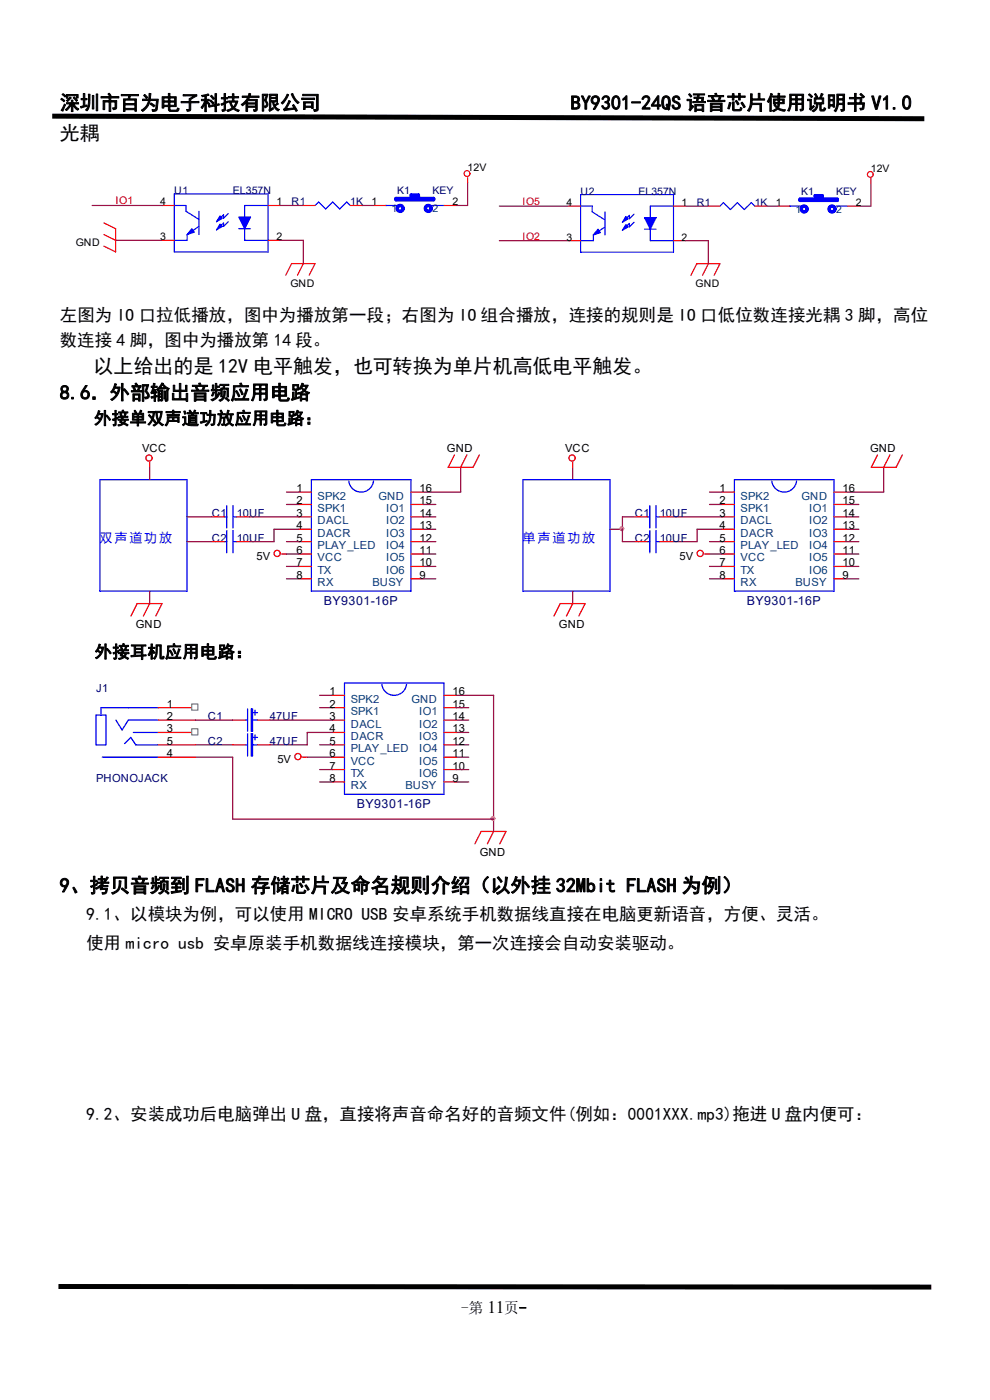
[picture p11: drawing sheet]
<svg xmlns="http://www.w3.org/2000/svg" width="210mm" height="297mm" viewBox="0 0 210 297" stroke-linecap="round" stroke-linejoin="round" font-family="sans-serif">
<path d="M11.1 24.1l185 .6v1l-185-.5zM12.4 272.4l185.2 .1v1.1l-185.2-.1z" fill="#000"/>
<path d="M99.2 38.7v4.9h-2.5M184.7 38.8v4.9h-2.4M19.5 43.6h15M24.5 51h10M59.4 43.6h4.9M59.4 51h4.9v4.9M76.8 43.6h2.5M105.9 51.1h14.8M105.9 43.7h14.8M145.3 51.1h5v4.9M145.3 43.7h5M162.6 43.7h2.4" fill="none" stroke="#800040" stroke-width=".25"/>
<g fill="none" stroke="#00f" stroke-width=".74">
<path d="M84 42.1h8v.3h-8zM87.2 42.1v-.7h1.5v.7M169.7 42.3h7.9v.2h-7.9zM172.9 42.3v-.8h1.5v.8"/>
<circle cx="84.9" cy="44.2" r=".62"/>
<circle cx="90.9" cy="44.2" r=".62"/>
<circle cx="170.6" cy="44.3" r=".61"/>
<circle cx="176.5" cy="44.3" r=".61"/>
</g>
<g fill="none" stroke="#00f" stroke-width=".25">
<path d="M37 43.6h2.5v1.2l2.7 1.8M37 41.1h19.9v12.3h-19.9zM42.2 48l-2.5 1.8v1.2h-2.7M42.2 44.8v5M48.4 47l-1 1v-.7l-1 1M48.4 45.3l-1 1v-.7l-1 1M50.7 48.5h2.4M51.9 48.5v2.5h5M56.9 43.6h-5v2.5M66.8 43.6l.8-.7 1.5 1.4 1.5-1.4 1.5 1.4 1.5-1.4 .7 .7M81.8 43.6h2.5M91.7 43.6h2.5"/>
<path d="M123.2 43.7h2.4v1.2l2.7 1.8M123.2 41.3h19.7v12.2h-19.7zM128.3 48.1l-2.4 1.7v1.3h-2.7M128.3 44.9v4.9M134.5 47.2l-1 .9v-.7l-1 1M134.5 45.4l-1 1v-.7l-1 1M136.7 48.6h2.5M137.9 48.6v2.5h5M142.9 43.7h-5v2.5M152.7 43.7l.8-.7 1.4 1.5 1.5-1.5 1.5 1.5 1.5-1.5 .7 .7M167.5 43.7h2.5M177.4 43.7h2.4"/>
</g>
<g fill="none" stroke="#f00" stroke-width=".25">
<path d="M99.2 37.7v1M184.7 37.9v.9M22 47.3l2.5 1.2v4.9l-2.5-1.2M22 49.8l2.5 1.2M34.5 43.6h2.5M34.5 51h2.5M56.9 43.6h2.5M56.9 51h2.5M60.6 58.4l1.3-2.5h4.9l-1.2 2.5M64.3 43.6h2.5M64.3 55.9l-1.2 2.5M74.3 43.6h2.5"/>
<path d="M79.3 43.6h2.5M94.2 43.6h2.5M120.7 43.7h2.5M120.7 51.1h2.5M142.9 43.7h2.4M142.9 51.1h2.4M146.6 58.4l1.2-2.4h4.9l-1.2 2.4M150.3 43.7h2.4M150.3 56l-1.3 2.4M160.1 43.7h2.5M165 43.7h2.5M179.8 43.7h2.5"/>
<circle cx="99.1" cy="36.8" r=".62"/>
<circle cx="184.6" cy="37" r=".61"/>
</g>
<g fill="#00f" stroke="#00f" stroke-width=".25">
<path d="M50.7 46.1h2.4l-1.2 2.4z"/>
<path d="M40.7 48.5l.5 .8-1.5 .5z"/>
<path d="M46.7 47.5l.5 .5-1.3 .8z"/>
<path d="M46.7 45.8l.5 .5-1.3 .7z"/>
<path d="M136.7 46.2h2.5l-1.3 2.4z"/>
<path d="M126.9 48.6l.4 .8-1.4 .4z"/>
<path d="M132.8 47.6l.5 .5-1.3 .8z"/>
<path d="M132.8 45.9l.5 .5-1.3 .8z"/>
</g>
<path d="M19.9 92h173.1v42.9h-173.1z" fill-rule="evenodd" fill="#fff"/>
<g fill="none" stroke="#800040" stroke-width=".26">
<path d="M31.7 99.1v2.7M97.7 99.1v5.3h-7.9M121.5 99.1v2.7M187.5 99.1v5.3h-8M39.7 109.7h5.2M39.7 114.9h5.2M52.9 109.7h10.5M60.8 104.4h2.6M60.8 107h2.6M60.8 114.9h2.6M60.8 117.5h2.6M63.4 112.3h-5.3v2.6h-5.2"/>
<path d="M89.8 107h2.6M89.8 112.3h2.6M89.8 109.7h2.6M89.8 114.9h2.6M89.8 117.5h2.6M129.4 112.3h2.6M134.7 109.7h-2.7v5.2h2.7M142.6 109.7h10.5M150.5 104.4h2.6M150.5 107h2.6M150.5 114.9h2.6M150.5 117.5h2.6"/>
<path d="M153.1 112.3h-5.2v2.6h-5.3M179.5 107h2.7M179.5 112.3h2.7M179.5 109.7h2.7M179.5 114.9h2.7M179.5 117.5h2.7M31.7 125.4v2.6M60.8 120.2h2.6M60.8 122.8h2.6M89.8 120.2h2.6M89.8 122.8h2.6M121.5 125.4v2.6"/>
<path d="M150.5 120.2h2.6M150.5 122.8h2.6M179.5 120.2h2.7M179.5 122.8h2.7M41.5 158h7.9M57.3 152.8h13.1M65.2 155.4v2.6h-7.9M67.8 150.1h2.6M67.8 158h2.6M67.8 147.5h2.6M96.8 150.1h2.6M96.8 155.4h2.6"/>
<path d="M96.8 158h2.6M96.8 152.8h2.6M104.7 147.5v28.9M41.5 160.6h7.9M49.4 173.8h55.3M65.2 160.6h5.2M67.8 165.9h2.6M67.8 163.3h2.6M96.8 160.6h2.6M96.8 165.9h2.6M96.8 163.3h2.6"/>
</g>
<g fill="none" stroke="#00f" stroke-width=".26">
<path d="M21.2 101.8h18.5v23.6h-18.5zM47.6 114.9h.5M47.6 109.7h.5M48.1 107.3v4.7M48.1 112.5v4.8M49.4 114.9h.8M49.4 107.3v4.7M49.4 112.5v4.8M49.4 109.7h.8M66.1 101.8h21.1v23.6h-21.1zM79.2 102a2.64 2.64 0 0 1-2.5 2.4 2.64 2.64 0 0 1-2.7-2.3M110.9 101.8h18.5v23.6h-18.5z"/>
<path d="M137.3 114.9h.5M137.3 109.7h.5M137.8 107.3v4.7M137.8 112.5v4.8M139.2 114.9h.8M139.2 107.3v4.7M139.2 112.5v4.8M139.2 109.7h.8M155.8 101.8h21.1v23.6h-21.1zM169 102a2.64 2.64 0 0 1-2.6 2.4 2.64 2.64 0 0 1-2.7-2.3M20.4 151.7h2.1v6.3h-2.1zM24.6 152.8l1.3 2.1 1.3-2.1h6.3"/>
<path d="M26.4 157.7l1.3-1.3 1.1 1.6h4.7M28.3 155.4h5.2M33.5 150.1h-12.1v1.6M52 152.8h.5M52.5 150.4v4.7M53.3 150.4h.3v4.7h-.3zM53.6 152.8h1M53.6 151.2h1M54.1 150.7v1M73.1 144.9h21.1v23.6h-21.1zM86.2 145.1a2.64 2.64 0 0 1-2.5 2.4 2.64 2.64 0 0 1-2.7-2.3M21.7 160.6h11.8"/>
</g>
<g fill="none" stroke="#f00" stroke-width=".26">
<path d="M31.7 98.1v1M96.4 96.5l-1.3 2.6h5.3l1.3-2.6M99 96.5l-1.3 2.6M121.5 98.1v1M186.1 96.5l-1.3 2.6h5.3l1.3-2.6M188.8 96.5l-1.3 2.6M44.9 114.9h2.7M44.9 109.7h2.7M50.2 114.9h2.7M50.2 109.7h2.7M59.7 117.5h1.1M63.4 114.9h2.7"/>
<path d="M63.4 104.4h2.7M63.4 107h2.7M63.4 112.3h2.7M63.4 109.7h2.7M63.4 117.5h2.7M87.2 114.9h2.6M87.2 104.4h2.6M87.2 107h2.6M87.2 112.3h2.6M87.2 109.7h2.6M87.2 117.5h2.6M134.7 114.9h2.6"/>
<path d="M134.7 109.7h2.6M140 114.9h2.6M140 109.7h2.6M149.5 117.5h1M153.1 114.9h2.7M153.1 104.4h2.7M153.1 107h2.7M153.1 112.3h2.7M153.1 109.7h2.7M153.1 117.5h2.7M176.9 114.9h2.6M176.9 104.4h2.6"/>
<path d="M176.9 107h2.6M176.9 112.3h2.6M176.9 109.7h2.6M176.9 117.5h2.6M27.8 130.7l1.3-2.7h5.3l-1.3 2.7M31.7 128l-1.3 2.7M63.4 120.2h2.7M63.4 122.8h2.7M87.2 120.2h2.6M87.2 122.8h2.6M117.5 130.7l1.3-2.7h5.3l-1.3 2.7M121.5 128l-1.3 2.7"/>
<path d="M153.1 120.2h2.7M153.1 122.8h2.7M176.9 120.2h2.6M176.9 122.8h2.6M33.5 150.1h8M33.5 155.4h8M33.5 152.8h8M33.5 158h8M49.4 152.8h2.6M54.6 152.8h2.7M70.4 147.5h2.7M70.4 150.1h2.7"/>
<path d="M70.4 155.4h2.7M70.4 152.8h2.7M70.4 158h2.7M94.2 147.5h2.6M94.2 150.1h2.6M94.2 155.4h2.6M94.2 152.8h2.6M94.2 158h2.6M33.5 160.6h8M64.1 160.6h1.1M70.4 160.6h2.7M70.4 163.3h2.7"/>
<path d="M70.4 165.9h2.7M94.2 160.6h2.6M94.2 163.3h2.6M94.2 165.9h2.6M100.8 179l1.3-2.6h5.2l-1.3 2.6M104.7 176.4l-1.3 2.6"/>
<circle cx="31.6" cy="97.2" r=".66"/>
<circle cx="121.3" cy="97.2" r=".66"/>
<circle cx="58.8" cy="117.4" r=".66"/>
<circle cx="148.5" cy="117.4" r=".66"/>
<circle cx="63.2" cy="160.5" r=".66"/>
</g>
<g fill="#f0f" stroke="#f0f" stroke-width=".26">
<circle cx="131.9" cy="112.1" r=".4"/>
<circle cx="104.6" cy="173.6" r=".39"/>
</g>
<g fill="#fff" stroke="#808080" stroke-width=".26">
<path d="M40.7 149.3h1.3v1.4h-1.3z" fill-rule="evenodd"/>
<path d="M40.7 154.6h1.3v1.3h-1.3z" fill-rule="evenodd"/>
</g>
<path d="M41.5 152.8h7.9M65.2 155.4h5.2M96.8 147.5h7.9M49.4 160.6v13.2" fill="none" stroke="#800040" stroke-width=".26"/>
<path d="M52 158h.5M52.5 155.6v4.8M53.3 155.6h.3v4.8h-.3zM53.6 158h1M53.6 156.4h1M54.1 155.9v1.1" fill="none" stroke="#00f" stroke-width=".26"/>
<path d="M49.4 158h2.6M54.6 158h2.7" fill="none" stroke="#f00" stroke-width=".26"/>
<g font-size="4.2">
<text x="12.7" y="23.3">深圳市百为电子科技有限公司</text>
<text x="121.1" y="23.3">BY9301-24QS 语音芯片使用说明书 V1.0</text>
<text x="12.7" y="29.7">光耦</text>
<text x="19.9" y="79.2">以上给出的是 12V 电平触发，也可转换为单片机高低电平触发。</text>
<text x="12.7" y="84.7">8.6．外部输出音频应用电路</text>
<text x="12.7" y="189.3">9、拷贝音频到 FLASH 存储芯片及命名规则介绍（以外挂 32Mbit FLASH 为例）</text>
</g>
<g font-size="3.7">
<text x="12.7" y="68">左图为 IO 口拉低播放，图中为播放第一段；右图为 IO 组合播放，连接的规则是 IO 口低位数连接光耦 3 脚，高位</text>
<text x="12.7" y="73.5">数连接 4 脚，图中为播放第 14 段。</text>
<text x="20" y="90">外接单双声道功放应用电路：</text>
<text x="20.1" y="139.5">外接耳机应用电路：</text>
<text x="18.3" y="195.3">9.1、以模块为例，可以使用 MICRO USB 安卓系统手机数据线直接在电脑更新语音，方便、灵活。</text>
<text x="18.3" y="201.4">使用 micro usb 安卓原装手机数据线连接模块，第一次连接会自动安装驱动。</text>
<text x="18.3" y="237.6">9.2、安装成功后电脑弹出 U 盘，直接将声音命名好的音频文件(例如：0001XXX.mp3)拖进 U 盘内便可：</text>
<text x="103.4" y="278.6">11</text>
</g>
<g font-size="3.2">
<text x="97.8" y="278.6">-第</text>
<text x="106.9" y="278.6">页-</text>
</g>
<g font-size="2.6" fill="#00f">
<text x="21.2" y="114.9">双 声 道 功 放</text>
<text x="110.9" y="114.9">单 声 道 功 放</text>
</g>
<g font-size="2.6" fill="#000080">
<text x="68.7" y="128.3">BY9301-16P</text>
<text x="158.4" y="128.3">BY9301-16P</text>
<text x="75.7" y="171.4">BY9301-16P</text>
</g>
<g font-size="2.4">
<text x="30.2" y="96">VCC</text>
<text x="94.8" y="96">GND</text>
<text x="119.9" y="96">VCC</text>
<text x="184.6" y="96">GND</text>
<text x="62.9" y="104.4">1</text>
<text x="62.9" y="107">2</text>
<text x="89" y="107">15</text>
<text x="89" y="104.4">16</text>
<text x="152.6" y="104.4">1</text>
<text x="152.6" y="107">2</text>
<text x="178.8" y="107">15</text>
<text x="178.8" y="104.4">16</text>
<text x="62.9" y="112.3">4</text>
<text x="62.9" y="109.7">3</text>
<text x="89" y="112.3">13</text>
<text x="89" y="109.7">14</text>
<text x="152.6" y="112.3">4</text>
<text x="152.6" y="109.7">3</text>
<text x="178.8" y="112.3">13</text>
<text x="178.8" y="109.7">14</text>
<text x="54.4" y="118.8">5V</text>
<text x="62.9" y="114.9">5</text>
<text x="62.9" y="117.5">6</text>
<text x="89" y="117.5">11</text>
<text x="89" y="114.9">12</text>
<text x="144.2" y="118.8">5V</text>
<text x="152.6" y="114.9">5</text>
<text x="152.6" y="117.5">6</text>
<text x="178.8" y="117.5">11</text>
<text x="178.8" y="114.9">12</text>
<text x="62.9" y="120.2">7</text>
<text x="62.9" y="122.8">8</text>
<text x="89" y="122.8">9</text>
<text x="89" y="120.2">10</text>
<text x="152.6" y="120.2">7</text>
<text x="152.6" y="122.8">8</text>
<text x="178.8" y="122.8">9</text>
<text x="178.8" y="120.2">10</text>
<text x="28.8" y="133.3">GND</text>
<text x="118.6" y="133.3">GND</text>
<text x="69.9" y="147.5">1</text>
<text x="96" y="147.5">16</text>
<text x="35.4" y="150.1">1</text>
<text x="35.4" y="152.8">2</text>
<text x="35.4" y="155.4">3</text>
<text x="69.9" y="150.1">2</text>
<text x="69.9" y="155.4">4</text>
<text x="69.9" y="152.8">3</text>
<text x="96" y="155.4">13</text>
<text x="96" y="152.8">14</text>
<text x="96" y="150.1">15</text>
<text x="35.4" y="160.6">4</text>
<text x="35.4" y="158">5</text>
<text x="58.8" y="162">5V</text>
<text x="69.9" y="158">5</text>
<text x="69.9" y="160.6">6</text>
<text x="96" y="160.6">11</text>
<text x="96" y="158">12</text>
<text x="69.9" y="163.3">7</text>
<text x="69.9" y="165.9">8</text>
<text x="96" y="165.9">9</text>
<text x="96" y="163.3">10</text>
<text x="101.8" y="181.6">GND</text>
</g>
<g font-size="2.4" fill="#004080">
<text x="67.4" y="106">SPK2</text>
<text x="80.3" y="106">GND</text>
<text x="157.1" y="106">SPK2</text>
<text x="170" y="106">GND</text>
<text x="67.4" y="108.6">SPK1</text>
<text x="67.4" y="113.9">DACR</text>
<text x="67.4" y="111.2">DACL</text>
<text x="81.9" y="113.9">IO3</text>
<text x="81.9" y="111.2">IO2</text>
<text x="81.9" y="108.6">IO1</text>
<text x="157.1" y="108.6">SPK1</text>
<text x="157.1" y="113.9">DACR</text>
<text x="157.1" y="111.2">DACL</text>
<text x="171.6" y="113.9">IO3</text>
<text x="171.6" y="111.2">IO2</text>
<text x="171.6" y="108.6">IO1</text>
<text x="67.4" y="116.5">PLAY_LED</text>
<text x="67.4" y="119.1">VCC</text>
<text x="81.9" y="119.1">IO5</text>
<text x="81.9" y="116.5">IO4</text>
<text x="157.1" y="116.5">PLAY_LED</text>
<text x="157.1" y="119.1">VCC</text>
<text x="171.6" y="119.1">IO5</text>
<text x="171.6" y="116.5">IO4</text>
<text x="67.4" y="121.7">TX</text>
<text x="67.4" y="124.4">RX</text>
<text x="79" y="124.4">BUSY</text>
<text x="81.9" y="121.7">IO6</text>
<text x="157.1" y="121.7">TX</text>
<text x="157.1" y="124.4">RX</text>
<text x="168.7" y="124.4">BUSY</text>
<text x="171.6" y="121.7">IO6</text>
<text x="74.4" y="149.1">SPK2</text>
<text x="87.3" y="149.1">GND</text>
<text x="74.4" y="151.7">SPK1</text>
<text x="74.4" y="154.3">DACL</text>
<text x="88.9" y="154.3">IO2</text>
<text x="88.9" y="151.7">IO1</text>
<text x="74.4" y="157">DACR</text>
<text x="74.4" y="159.6">PLAY_LED</text>
<text x="88.9" y="159.6">IO4</text>
<text x="88.9" y="157">IO3</text>
<text x="74.4" y="162.2">VCC</text>
<text x="74.4" y="164.8">TX</text>
<text x="74.4" y="167.5">RX</text>
<text x="86" y="167.5">BUSY</text>
<text x="88.9" y="164.8">IO6</text>
<text x="88.9" y="162.2">IO5</text>
</g>
<g font-size="2.4" fill="#000080">
<text x="44.9" y="109.7">C1</text>
<text x="50.2" y="109.7">10UF</text>
<text x="134.7" y="109.7">C1</text>
<text x="140" y="109.7">10UF</text>
<text x="44.9" y="114.9">C2</text>
<text x="50.2" y="114.9">10UF</text>
<text x="134.7" y="114.9">C2</text>
<text x="140" y="114.9">10UF</text>
<text x="20.4" y="146.7">J1</text>
<text x="44.1" y="152.8">C1</text>
<text x="57.3" y="152.8">47UF</text>
<text x="44.1" y="158">C2</text>
<text x="57.3" y="158">47UF</text>
<text x="20.4" y="165.9">PHONOJACK</text>
</g>
<g font-size="2.2" fill="#000080">
<text x="37" y="41.1">U1</text>
<text x="49.4" y="41.1">EL357N</text>
<text x="84.3" y="41.1">K1</text>
<text x="91.7" y="41.1">KEY</text>
<text x="123.2" y="41.3">U2</text>
<text x="135.5" y="41.3">EL357N</text>
<text x="170" y="41.3">K1</text>
<text x="177.4" y="41.3">KEY</text>
<text x="61.9" y="43.6">R1</text>
<text x="74.3" y="43.6">1K</text>
<text x="147.8" y="43.7">R1</text>
<text x="160.1" y="43.7">1K</text>
</g>
<g font-size="2.2">
<text x="99.2" y="36.2">12V</text>
<text x="184.7" y="36.4">12V</text>
<text x="34" y="43.6">4</text>
<text x="58.6" y="43.6">1</text>
<text x="78.8" y="43.6">1</text>
<text x="96" y="43.6">2</text>
<text x="120.2" y="43.7">4</text>
<text x="144.6" y="43.7">1</text>
<text x="164.5" y="43.7">1</text>
<text x="181.5" y="43.7">2</text>
<text x="16.1" y="52.2">GND</text>
<text x="34" y="51">3</text>
<text x="58.6" y="51">2</text>
<text x="120.2" y="51.1">3</text>
<text x="144.6" y="51.1">2</text>
<text x="61.6" y="60.8">GND</text>
<text x="147.5" y="60.8">GND</text>
</g>
<g font-size="2.2" fill="#f00">
<text x="24.5" y="43.3">IO1</text>
<text x="110.8" y="43.5">IO5</text>
<text x="110.8" y="50.8">IO2</text>
</g>
<g font-size="2.2" fill="#004080">
<text x="83" y="45.1">1</text>
<text x="91.7" y="45.1">2</text>
<text x="168.7" y="45.2">1</text>
<text x="177.4" y="45.2">2</text>
</g>
</svg>
